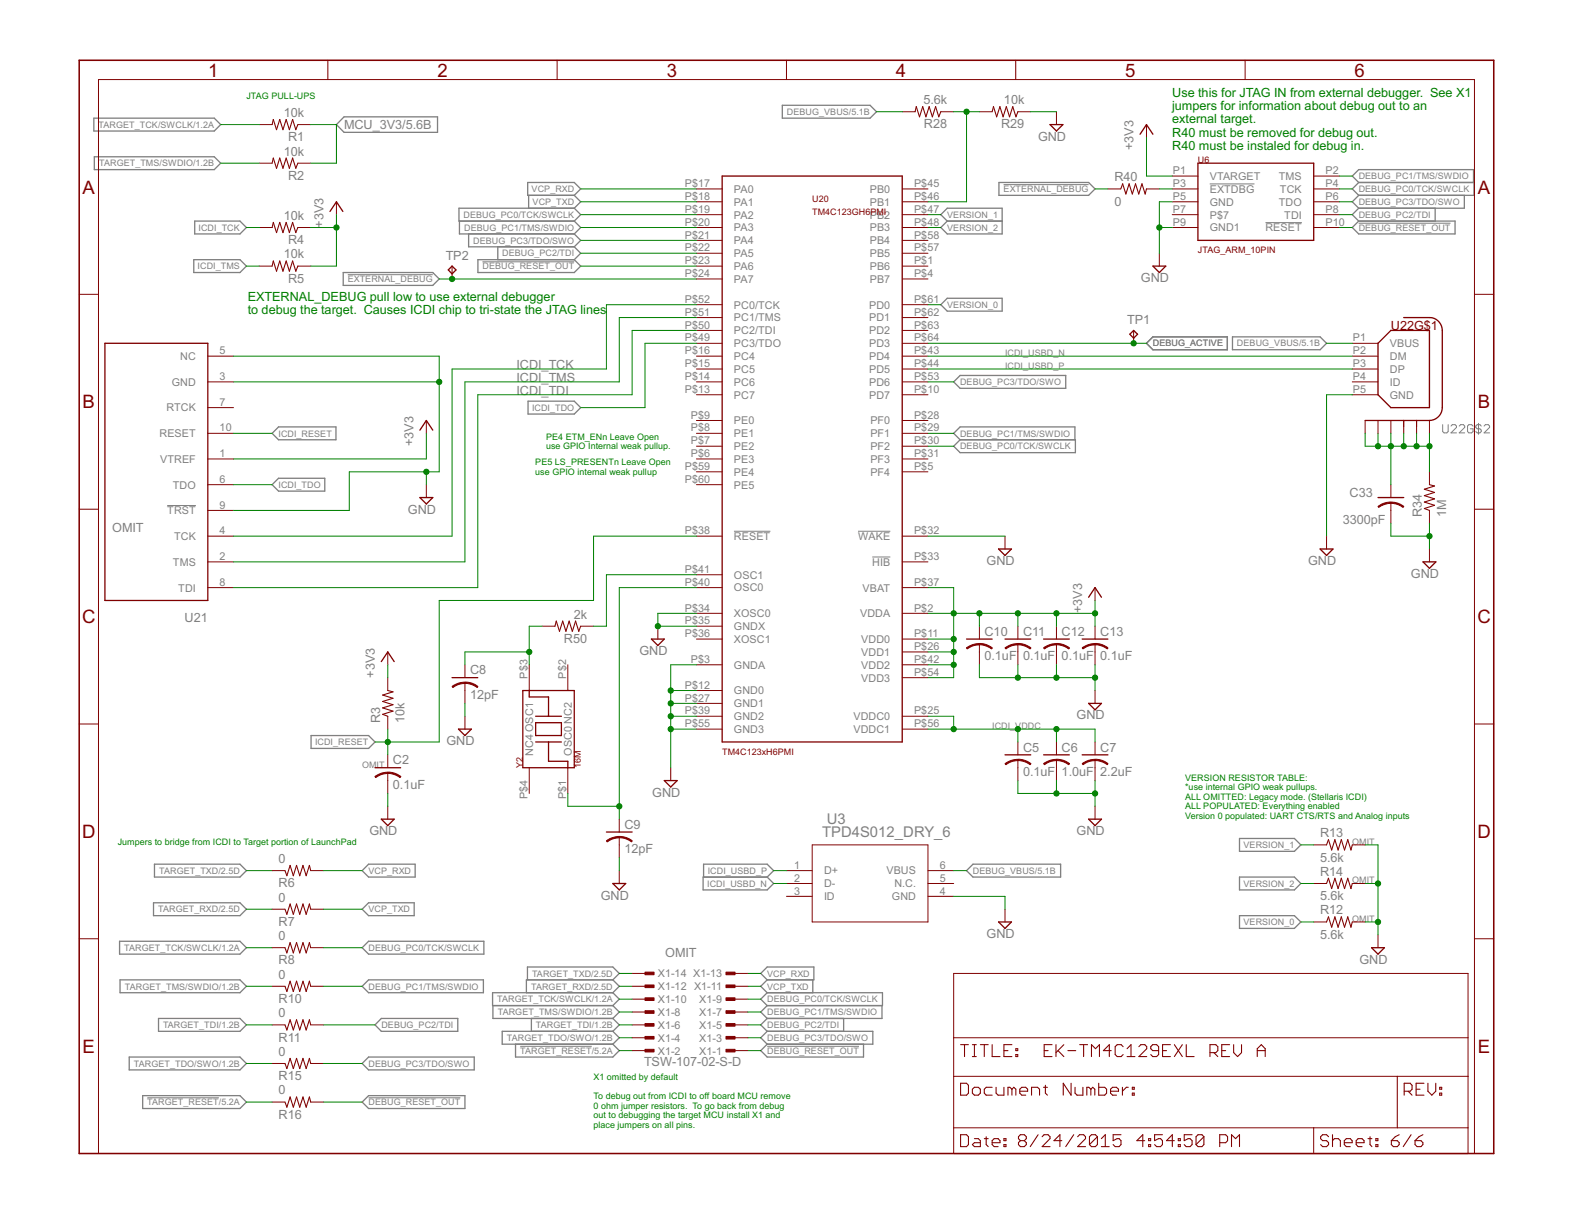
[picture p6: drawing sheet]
<svg xmlns="http://www.w3.org/2000/svg" width="279mm" height="216mm" viewBox="0 0 279 216" stroke-linecap="round" stroke-linejoin="round" font-family="sans-serif">
<g fill="none" stroke="#808080" stroke-width=".18">
<path d="M178.4 32.8h15.1M215 32.7h8M224.9 39.6h6.5M241.5 39.7h16.3M61.8 48.8h15.1M85.7 46.5h16.4M256.4 75.5v1.2l.3 .2h.5l.2-.2v-1.2M257.9 75.7l.2-.2h.5l.3 .2v.2l-1 1h1M259.4 75.7l.2-.2h.5l.2 .2v.2l-.9 1h.9M261.8 75.7l-.2-.2h-.5l-.3 .2v1l.3 .2h.5l.2-.2v-.5h-.5M262.8 75.2v2M263.3 75.7l-.3-.2h-.4l-.3 .2v.2l.3 .3h.4l.3 .2v.3l-.3 .2h-.4l-.3-.2"/>
<path d="M263.8 75.7l.2-.2h.5l.3 .2v.2l-1 1h1M29.7 89.8h5.1M130.5 94.4h6.4M152.5 94.4h5.7M155 99h3.2M26.2 195.1h12.7M65.5 195.1h16.3M92.5 185.9h12.7M136.4 185.9h16.3"/>
</g>
<g fill="none" stroke="#808080" stroke-width=".23">
<path d="M139 18.7h15.6l1.2 1.2-1.2 1.1h-15.6zM16.7 21h21.4l1.1 1.1-1.1 1.2h-21.4zM16.8 27.9h21.3l1.1 1.1-1.1 1.1h-21.3zM34.6 39.3h8.1l1.1 1.1-1.1 1.2h-8.1zM61.2 20.8h16.6v2.7h-16.6l-1.4-1.4zM81.7 39.3v2.3h20.4M93.8 32.4h8.3l1.1 1.2-1.1 1.1h-8.3zM94 34.7v2.3M102.1 37h-20.5v2.3h20.5M102.1 34.7l1.1 1.2-1.1 1.1M102.1 39.3l1.1 1.1-1.1 1.2M102.1 37l1.1 1.1-1.1 1.2"/>
<path d="M167.2 38.1l1.2-1.1h9.7v4.6h-9.7l-1.2-1.2 1.2-1.1zM168.4 39.3h9.7M177.5 32.4h16l1.1 1.2-1.1 1.1h-16zM241.5 32.4h20.5v2.3h-20.5M241.5 32.4l-1.2-1.1 1.2-1.2h20.4v2.3M241.5 34.7l-1.2 1.2 1.2 1.1M241.5 37l-1.2 1.1 1.2 1.2M241.5 32.4l-1.2 1.2 1.2 1.1M255.1 37v2.3M260.3 34.7v2.3h-18.8M34.4 46.1h8.3l1.1 1.2-1.1 1.1h-8.3zM61 48.4h15.9l1.2 1.2-1.2 1.1h-15.9z"/>
<path d="M83.3 41.6v2.3h18.8M84.9 46.1h17.2l1.1 1.2-1.1 1.1h-17.2zM88.5 43.9v2.2M102.1 41.6l1.1 1.1-1.1 1.2M102.1 43.9l1.1 1.1-1.1 1.1M167.2 54.1l1.2-1.1h9.7v2.3h-9.7zM204.9 59.9h13.2v2.2h-13.2l-1.1-1.1zM219.1 59.9h15.5l1.2 1.1-1.2 1.1h-15.5zM240.3 40.4l1.2-1.1h17.1v2.3h-17.1zM48.4 77l1.1-1.1h10.2v2.2h-10.2zM93.9 71.3h8.2l1.1 1.1-1.1 1.2h-8.2zM169.5 79.3l1.1-1.2h20.5v2.3h-20.5z"/>
<path d="M169.5 67.9l1.1-1.2h18.8v2.3h-18.8zM170.6 78.1l-1.1-1.1 1.1-1.1h20.5v2.2M48.4 86.1l1.1-1.1h8.2v2.3h-8.2zM55.3 130.7h10.2l1.2 1.1-1.2 1.2h-10.2zM27.5 153.6h15.2l1.1 1.1-1.1 1.2h-15.2zM65.5 153.6h8.3v2.3h-8.3l-1.1-1.2zM125 155.9h11.4l1.1 1.1-1.1 1.1h-11.4zM125.1 155.9v-2.3h11.3l1.1 1.1-1.1 1.2M171.8 154.7l1.1-1.1h15.6v2.3h-15.6zM220.3 155.9h9.8l1.1 1.1-1.1 1.1h-9.8zM220.3 149h9.8l1.1 1.1-1.1 1.2h-9.8zM21.3 167.3h21.4l1.1 1.1-1.1 1.1h-21.4z"/>
<path d="M21.3 174.1h21.4l1.1 1.2-1.1 1.1h-21.4zM27.3 160.4h15.4l1.1 1.2-1.1 1.1h-15.4zM65.5 174.1h20.4v2.3h-20.4l-1.1-1.1zM65.5 160.4h8.1v2.3h-8.1l-1.1-1.1zM65.5 167.3h20.5v2.2h-20.5l-1.1-1.1zM87.6 178.7v2.3h21.3M93.7 174.1v-2.3h15.2l1.2 1.2-1.2 1.1M108.9 174.1h-15.3v2.3M108.9 176.4h-21.4v2.3h21.4M108.9 174.1l1.2 1.2-1.2 1.1M108.9 176.4l1.2 1.1-1.2 1.2M108.9 178.7l1.2 1.1-1.2 1.2"/>
<path d="M135.2 173l1.2-1.2h8.3v2.3h-8.3zM136.4 174.1l-1.2 1.2 1.2 1.1M136.4 176.4h20.4v2.3h-20.4M136.4 178.7l-1.2 1.1 1.2 1.2M136.4 176.4l-1.2 1.1 1.2 1.2M144.5 174.1v2.3M156.8 178.7v2.3h-20.4M220.3 162.7h9.8l1.1 1.1-1.1 1.2h-9.8zM23 187.8h19.7l1.1 1.2-1.1 1.1h-19.7zM25.4 194.7h17.3l1.1 1.1-1.1 1.2h-17.3zM28.2 181h14.5l1.1 1.1-1.1 1.2h-14.5zM65.5 187.8h18.8v2.3h-18.8l-1.1-1.1z"/>
<path d="M65.5 194.7h17.1v2.3h-17.1l-1.1-1.2zM67.8 181h13.6v2.3h-13.6l-1.1-1.2zM91.6 185.5v2.3h17.3l1.2-1.1-1.2-1.2M94.4 181v2.3M108.9 183.3h-19.6v2.2h19.6M108.9 183.3l1.2 1.1-1.2 1.1M108.9 181l1.2 1.1-1.2 1.2M136.4 185.5l-1.2 1.2 1.2 1.1h17.1v-2.3M136.4 183.3l-1.2 1.1 1.2 1.1M136.4 183.3h18.7v2.2h-18.7M136.4 181l-1.2 1.1 1.2 1.2M149.9 181v2.3"/>
</g>
<path d="M14.1 10.7h251.4v194.3h-251.4z" fill="none" stroke="#800000" stroke-width=".28"/>
<g fill="none" stroke="#800000" stroke-width=".18">
<path d="M58.3 10.7v3.4M99 10.7v3.4M139.8 10.7v3.4M160.4 19.9h2.2M167.2 19.9h2.3M174.1 19.9h2.2M180.5 10.7v3.4M180.9 19.9h2.3M187.8 19.9v2.2M221.3 10.7v3.4M46.1 22.1h2.3M46.1 29h2.3"/>
<path d="M52.9 22.1h2.3M52.9 29h2.3M59.8 35.9v2.2M123.8 33.6h4.6M123.8 35.9h4.6M123.8 38.1h4.6M160.4 33.6h4.5M160.4 35.9h4.5M160.4 38.1h4.5M196.9 33.6h2.3M203.8 33.6h2.3M203.8 22.1v2.3"/>
<path d="M208.3 33.6h4.6M208.3 35.9h4.6M208.3 38.1h4.6M208.3 31.3h4.6M233.5 33.6h4.6M233.5 35.9h4.6M233.5 38.1h4.6M233.5 31.3h4.6M14.1 52.3h3.4M46.1 40.4h2.3M46.1 47.3h2.3M52.9 40.4h2.3"/>
<path d="M52.9 47.3h2.3M80.3 47.3v2.3M123.8 40.4h4.6M123.8 47.3h4.6M123.8 42.7h4.6M123.8 45h4.6M123.8 49.6h4.6M123.8 54.1h4.6M123.8 56.4h4.6M123.8 58.7h4.6M160.4 40.4h4.5M160.4 47.3h4.5"/>
<path d="M160.4 42.7h4.5M160.4 45h4.5M160.4 49.6h4.5M160.4 54.1h4.5M160.4 56.4h4.5M160.4 58.7h4.5M201.5 58.7v2.3M206.1 45v2.3M208.3 40.4h4.6M233.5 40.4h4.6M262.1 52.3h3.4M36.9 67.9h4.6"/>
<path d="M36.9 63.3h4.6M36.9 77h4.6M36.9 72.4h4.6M75.8 74.7v2.3M123.8 67.9h4.6M123.8 63.3h4.6M123.8 77h4.6M123.8 61h4.6M123.8 65.6h4.6M123.8 70.1h4.6M123.8 74.7h4.6M123.8 79.3h4.6"/>
<path d="M160.4 67.9h4.5M160.4 63.3h4.5M160.4 77h4.5M160.4 61h4.5M160.4 65.6h4.5M160.4 70.1h4.5M160.4 74.7h4.5M160.4 79.3h4.5M240.3 67.9h4.6M240.3 63.3h4.6M240.3 61h4.6M240.3 65.6h4.6"/>
<path d="M240.3 70.1h4.6M242.6 74.7v2.3M244.9 74.7v2.3M247.2 74.7v2.3M249.5 74.7v2.3M251.8 74.7v2.3M254.1 74.7v2.3M14.1 90.5h3.4M36.9 90.7h4.6M36.9 95.3h4.6M36.9 86.1h4.6M36.9 99.8h4.6"/>
<path d="M36.9 81.6h4.6M75.8 86.1v2.3M123.8 95.3h4.6M123.8 86.1h4.6M123.8 81.6h4.6M123.8 83.8h4.6M160.4 95.3h4.5M160.4 99.8h4.5M160.4 81.6h4.5M160.4 83.8h4.5M178.6 95.3v2.3M235.8 95.3v2.3"/>
<path d="M247.2 86.1v2.3M247.2 89.3v3.7M254.1 83.8v2.3M254.1 90.7v2.3M254.1 97.6v2.2M262.1 90.5h3.4M36.9 104.4h4.6M68.9 115.8v2.3M82.6 118.1v2.3M94.1 118.1v4.6M96.4 111.3h2.2M100.9 118.1v4.6"/>
<path d="M103.2 111.3h2.3M116.9 111.3v2.3M123.8 104.4h4.6M123.8 118.1h4.6M123.8 111.3h4.6M123.8 102.1h4.6M123.8 113.6h4.6M123.8 109h4.6M160.4 104.4h4.5M160.4 118.1h4.5M160.4 113.6h4.5M160.4 115.8h4.5"/>
<path d="M160.4 109h4.5M174.1 111.3v2.3M174.1 114.5v3.6M180.9 111.3v2.3M180.9 114.5v3.6M187.8 111.3v2.3M187.8 114.5v3.6M194.6 104.4v2.3M194.6 111.3v2.3M194.6 114.5v3.6M14.1 128.7h3.4M68.9 120.4v2.3"/>
<path d="M68.9 127.3v2.3M68.9 134.1v2.3M68.9 137.3v3.7M82.6 121.3v3.7M82.6 127.3v2.3M94.1 136.4v4.6M100.9 136.4v4.6M119.2 136.4v2.3M123.8 122.7h4.6M123.8 125h4.6M123.8 127.3h4.6M123.8 129.6h4.6"/>
<path d="M160.4 127.3h4.5M160.4 129.6h4.5M160.4 120.4h4.5M180.9 131.8v2.3M180.9 135v3.7M187.8 131.8v2.3M187.8 135v3.7M194.6 122.7v2.3M194.6 131.8v2.3M194.6 135v3.7M262.1 128.7h3.4M48.4 154.7h2.3"/>
<path d="M55.2 154.7h2.3M68.9 143.3v2.3M110.1 145.6v2.2M110.1 148.8v3.6M110.1 154.7v2.3M139.8 157h4.6M139.8 154.7h4.6M139.8 159.3h4.6M144.4 150.1h20.5v13.7h-20.5zM164.9 157h4.6M164.9 154.7h4.6M164.9 159.3h4.6"/>
<path d="M194.6 143.3v2.3M233.5 150.1h2.3M233.5 157h2.3M240.3 150.1h2.3M240.3 157h2.3M14.1 166.8h3.4M48.4 175.3h2.3M48.4 161.6h2.3M48.4 168.4h2.3M55.2 175.3h2.3M55.2 161.6h2.3M55.2 168.4h2.3"/>
<path d="M112.4 173h2.2M112.4 179.8h2.2M112.4 177.5h2.2M112.4 175.3h2.2M130.6 173h2.3M130.6 179.8h2.3M130.6 177.5h2.3M130.6 175.3h2.3M169.5 173h91.4v32h-91.4zM178.6 161.6v2.2M233.5 163.8h2.3M240.3 163.8h2.3"/>
<path d="M244.9 166.1v2.3M262.1 166.8h3.4M48.4 182.1h2.3M48.4 189h2.3M48.4 195.8h2.3M55.2 182.1h2.3M55.2 189h2.3M55.2 195.8h2.3M112.4 184.4h2.2M112.4 186.7h2.2M112.4 182.1h2.2M130.6 184.4h2.3"/>
<path d="M130.6 186.7h2.3M130.6 182.1h2.3M169.5 191.3h91.4M169.5 184.4h91.4M248.3 191.3v9.1M17.5 205v-190.9h244.6v190.9M169.5 200.4h91.4M233.5 200.4v4.6"/>
</g>
<g fill="none" stroke="#800000" stroke-width=".19">
<path d="M162.6 19.9l.3-1 .5 1.9 .6-1.9 .6 1.9 .5-1.9 .6 1.9 .6-1.9 .6 1.9 .3-.9M176.3 19.9l.3-1 .5 1.9 .6-1.9 .6 1.9 .6-1.9 .5 1.9 .6-1.9 .6 1.9 .3-.9M48.4 22.1l.2-.9 .5 1.9 .6-1.9 .6 1.9 .6-1.9 .5 1.9 .6-1.9 .6 1.9 .3-1M48.4 29l.2-.9 .5 1.8 .6-1.8 .6 1.8 .6-1.8 .5 1.8 .6-1.8 .6 1.8 .3-.9M199.2 33.6l.3-.9 .6 1.8 .6-1.8 .6 1.8 .5-1.8 .6 1.8 .6-1.8 .5 1.8 .3-.9M48.4 40.4l.2-.9 .5 1.8 .6-1.8 .6 1.8 .6-1.8 .5 1.8 .6-1.8 .6 1.8 .3-.9M48.4 47.3l.2-.9 .5 1.8 .6-1.8 .6 1.8 .6-1.8 .5 1.8 .6-1.8 .6 1.8 .3-.9M254.1 86.1l.9 .3-1.8 .5 1.8 .6-1.8 .6 1.8 .5-1.8 .6 1.8 .6-1.8 .6 .9 .3M98.6 111.3l.3-.9 .5 1.8 .6-1.8 .6 1.8 .6-1.8 .5 1.8 .6-1.8 .6 1.8 .3-.9M68.9 122.7l.9 .2-1.8 .6 1.8 .6-1.8 .6 1.8 .5-1.8 .6 1.8 .6-1.8 .5 .9 .4M50.7 154.7l.3 .9 .6-1.8 .5 1.8 .6-1.8 .6 1.8 .5-1.8 .6 1.8 .6-1.8 .2 .9M235.8 150.1l.3-.9 .6 1.8 .6-1.8 .5 1.8 .6-1.8 .6 1.8 .5-1.8 .6 1.8 .2-.9"/>
<path d="M235.8 157l.3-.9 .6 1.8 .6-1.8 .5 1.8 .6-1.8 .6 1.8 .5-1.8 .6 1.8 .2-.9M50.7 161.6l.3 .9 .6-1.9 .5 1.9 .6-1.9 .6 1.9 .5-1.9 .6 1.9 .6-1.9 .2 1M50.7 168.4l.3 .9 .6-1.8 .5 1.8 .6-1.8 .6 1.8 .5-1.8 .6 1.8 .6-1.8 .2 .9M50.7 175.3l.3 .9 .6-1.9 .5 1.9 .6-1.9 .6 1.9 .5-1.9 .6 1.9 .6-1.9 .2 1M235.8 163.8l.3-.9 .6 1.9 .6-1.9 .5 1.9 .6-1.9 .6 1.9 .5-1.9 .6 1.9 .2-1M50.7 182.1l.3 .9 .6-1.8 .5 1.8 .6-1.8 .6 1.8 .5-1.8 .6 1.8 .6-1.8 .2 .9M50.7 189l.3 .9 .6-1.8 .5 1.8 .6-1.8 .6 1.8 .5-1.8 .6 1.8 .6-1.8 .2 .9M50.7 195.8l.3 .9 .6-1.8 .5 1.8 .6-1.8 .6 1.8 .5-1.8 .6 1.8 .6-1.8 .2 .9M170.7 192.5h1.1l.3 .3v1.4l-.3 .4h-1.1zM170.7 185.6h1.4M171.4 185.6v2.1M172.8 193.5l.4-.3h.7l.3 .3v.7l-.3 .4h-.7l-.4-.4z"/>
<path d="M172.8 185.6h.7M172.8 187.7h.7M173.2 185.6v2.1M174.2 185.6h1.4M174.9 185.6v2.1M176.3 185.6v2.1h1.4M176.3 193.2h-1l-.4 .3v.7l.4 .4h1M177 193.2v1l.4 .4h1v-1.4M178.4 186.7h.8M179.9 185.6h-1.5v2.1h1.5M179.9 193.5l-.4-.3h-.3v1.4M179.9 193.5l.3-.3 .4 .3v1.1"/>
<path d="M179.9 193.5v1.1M180.6 187.4h.3v.3h-.3zM180.6 186.4h.3v.3h-.3zM181.3 193.9h1.3v-.4l-.3-.3h-.7l-.3 .3v.7l.3 .4h.7M183.3 194.6v-1.4h1.1l.4 .3v1.1M185.5 193.2h.7M185.6 186.7h.7M185.8 192.8v1.4l.4 .4M187 185.6h-1.4v2.1h1.4M187.7 185.6v2.1M188 186.7l1.1 1M189.1 185.6l-1.4 1.4"/>
<path d="M189.8 186.7h1.4M190.4 192.5v2.1l-1.4-2.1v2.1M191.1 193.2v1l.3 .4h1.1v-1.4M191.9 185.6h1.4M192.6 185.6v2.1M193.9 193.5l-.4-.3h-.3v1.4M193.9 193.5v1.1M193.9 193.5l.3-.3 .4 .3v1.1M194 187.7v-2.1l.7 .8 .7-.8v2.1M195.3 192.5v2.1h1l.4-.4v-.7l-.4-.3h-1M197.4 193.9h1.4v-.4l-.4-.3h-.7l-.3 .3v.7l.3 .4h.7M197.5 186.7h-1.4l1.1-1.1v2.1"/>
<path d="M199.5 193.2v1.4M199.6 186l-.3-.4h-.7l-.4 .4v1.4l.4 .3h.7l.3-.3M200.3 187.7h1.4M200.3 186.4l.7-.8v2.1M200.5 193.2h-.3l-.7 .7M201.3 194.2h.3v.4h-.3zM201.3 193.2h.3v.3h-.3zM202.4 186l.4-.4h.7l.3 .4v.4l-1.4 1.3h1.4M205.9 186.7h-1l-.4-.3v-.4l.4-.4h.7l.3 .4v1.4l-.3 .3h-.7l-.4-.3M206.6 186.7h.7M208 185.6h-1.4v2.1h1.4M208.7 185.6l1.4 2.1"/>
<path d="M210.1 185.6l-1.4 2.1M210.8 185.6v2.1h1.4M215.1 187h1l.4-.3v-.7l-.4-.4h-1v2.1M215.8 187l.7 .7M217.1 186.7h.7M218.5 185.6h-1.4v2.1h1.4M219.3 185.6v1.4l.7 .7 .7-.7v-1.4M223.5 186.7h1.4M223.5 187.7v-1.3l.7-.8 .7 .8v1.3M249.6 193.9h1l.4-.4v-.7l-.4-.3h-1v2.1M250.3 193.9l.7 .7M251.7 193.5h.7"/>
<path d="M253.1 192.5h-1.4v2.1h1.4M253.8 192.5v1.4l.7 .7 .7-.7v-1.4M255.9 194.2h.3v.4h-.3zM255.9 193.2h.3v.3h-.3zM170.7 201.6h1.1l.3 .4v1.4l-.3 .4h-1.1zM173.2 202.3h.7l.3 .4v1.1h-1l-.4-.4 .4-.3h1M174.9 202.3h.7M175.3 202v1.4l.3 .4M176.3 203.1h1.4v-.4l-.3-.4h-.7l-.4 .4v.7l.4 .4h.7M178.4 203.4h.4v.4h-.4zM178.4 202.3h.4v.4h-.4zM181.4 202.7l-.4 .4v.3l.4 .4h.7l.3-.4v-.3l-.3-.4"/>
<path d="M181.4 202.7l-.4-.4v-.3l.4-.4h.7l.3 .4v.3l-.3 .4M181.4 202.7h.7M184.5 201.6l-1.4 2.2M185.2 202l.4-.4h.7l.3 .4v.3l-1.4 1.5h1.4M188.7 202.7h-1.4l1.1-1.1v2.2M190.8 201.6l-1.4 2.2M191.5 202l.4-.4h.7l.3 .4v.3l-1.4 1.5h1.4M195.1 202v1.4l-.4 .4h-.7l-.4-.4M195.1 202l-.4-.4h-.7l-.4 .4v1.4M195.1 202l-1.5 1.4M195.7 203.8h1.4M195.7 202.3l.7-.7v2.2"/>
<path d="M199.2 201.6h-1.4v1.1l.7-.4h.4l.3 .4v.7l-.3 .4h-.7l-.4-.4M203.5 202.7h-1.4l1-1.1v2.2M204.2 203.4h.3v.4h-.3zM204.2 202.3h.3v.4h-.3zM206.6 201.6h-1.4v1.1l.7-.4h.4l.3 .4v.7l-.3 .4h-.7l-.4-.4M208.7 202.7h-1.4l1.1-1.1v2.2M209.4 203.4h.4v.4h-.4zM209.4 202.3h.4v.4h-.4zM211.9 201.6h-1.4v1.1l.7-.4h.3l.4 .4v.7l-.4 .4h-.7l-.3-.4M214 202v1.4l-.4 .4h-.7l-.3-.4M214 202l-.4-.4h-.7l-.3 .4v1.4M214 202l-1.4 1.4"/>
<path d="M216.8 203.1h1l.4-.4v-.7l-.4-.4h-1v2.2M218.9 203.8v-2.2l.7 .7 .7-.7v2.2M236.1 202l-.3-.4h-.7l-.4 .4v.3l.4 .4h.7l.3 .4v.3l-.3 .4h-.7l-.4-.4M236.8 202.7l.4-.4h.7l.3 .4v1.1M236.8 201.6v2.2M238.9 203.1h1.4v-.4l-.3-.4h-.7l-.4 .4v.7l.4 .4h.7M241 203.1h1.4v-.4l-.3-.4h-.7l-.4 .4v.7l.4 .4h.7M243.1 202.3h.7M243.5 202v1.4l.3 .4M244.5 203.4h.4v.4h-.4zM244.5 202.3h.4v.4h-.4zM247.3 202.7h1l.4 .4v.3l-.4 .4h-.7l-.3-.4z"/>
<path d="M248.7 201.6l-.7 .4-.7 .7M250.8 201.6l-1.4 2.2M251.5 202.7h1.1l.3 .4v.3l-.3 .4h-.7l-.4-.4zM252.9 201.6l-.7 .4-.7 .7"/>
</g>
<g fill="none" stroke="#800000" stroke-width=".23">
<path d="M58.7 37.6l1.1-1.7 1.1 1.7M128.4 31.3h32v100.5h-32zM186.6 22.1h2.3l-1.1 1.2zM202.6 23.9l1.2-1.8 1.1 1.8M212.9 29h20.6v13.7h-20.6zM79.7 48l.6-.7 .7 .7-.7 .7zM200.8 59.4l.7-.7 .7 .7-.7 .7zM204.9 47.3h2.3l-1.1 1.1zM249.5 56.4h4.6a2.29 2.29 0 0 1 2.2 2.3v13.7a2.33 2.33 0 0 1-2.2 2.3h-11.5M18.6 61h18.3v45.7h-18.3zM74.6 76.4l1.2-1.7 1.1 1.7M244.9 61l2.3-2.3h6.9v13.7h-6.9l-2.3-2.3z"/>
<path d="M74.6 88.4h2.3l-1.1 1.2zM177.5 97.6h2.3l-1.2 1.1zM234.6 97.6h2.3l-1.1 1.1zM244.9 88.4h4.6M252.9 99.8h2.3l-1.1 1.2zM67.8 117.6l1.1-1.8 1.2 1.8M115.8 113.6h2.3l-1.2 1.1zM171.8 113.6h4.5M178.6 113.6h4.6M185.5 113.6h4.6M192.3 113.6h4.6M193.5 106.1l1.1-1.7 1.2 1.7"/>
<path d="M66.7 136.4h4.5M80.3 120.4h4.6M81.5 129.6h2.3l-1.2 1.1zM92.9 122.7h9.2v13.7h-9.2zM94.1 122.7v1.1h3.4v3.5M95.2 128.4h4.6v2.3h-4.6zM95.2 127.3h4.6M95.2 131.8h4.6M97.5 131.8v3.5h3.4v1.1M118.1 138.7h2.3l-1.2 1.1zM178.6 134.1h4.6M185.5 134.1h4.6"/>
<path d="M192.3 134.1h4.6M193.5 125h2.3l-1.2 1.1zM67.8 145.6h2.3l-1.2 1.1zM107.8 147.8h4.6M108.9 157h2.3l-1.1 1.1zM193.5 145.6h2.3l-1.2 1.1zM177.5 163.8h2.3l-1.2 1.2zM243.8 168.4h2.3l-1.2 1.1z"/>
</g>
<g fill="#800000" stroke="#800000" stroke-width=".18">
<path d="M129 186.5h1.6v.4h-1.6z"/>
<path d="M114.6 186.5h1.6v.4h-1.6z"/>
<path d="M129 184.2h1.6v.4h-1.6z"/>
<path d="M114.6 184.2h1.6v.4h-1.6z"/>
<path d="M129 181.9h1.6v.5h-1.6z"/>
<path d="M114.6 181.9h1.6v.5h-1.6z"/>
<path d="M129 179.6h1.6v.5h-1.6z"/>
<path d="M114.6 179.6h1.6v.5h-1.6z"/>
<path d="M129 177.3h1.6v.5h-1.6z"/>
<path d="M114.6 177.3h1.6v.5h-1.6z"/>
<path d="M129 175h1.6v.5h-1.6z"/>
<path d="M114.6 175h1.6v.5h-1.6z"/>
<path d="M129 172.7h1.6v.5h-1.6z"/>
<path d="M114.6 172.7h1.6v.5h-1.6z"/>
</g>
<g fill="#800000" stroke="#800000" stroke-width=".18">
<path d="M68.9 137.2h.3a3.7 3.7 0 0 1 2 .8l-.1 .2-.8-.5-1.4-.3z" fill-rule="evenodd"/>
<path d="M66.6 138l1.1-.6 1.2-.2v.2l-.9 .2-1.2 .6z" fill-rule="evenodd"/>
<path d="M180.9 134.9h.3a3.7 3.7 0 0 1 2 .8l-.1 .2-.8-.5-1.4-.3z" fill-rule="evenodd"/>
<path d="M178.6 135.7l1.1-.6 1.2-.2v.2l-.9 .2-1.2 .6z" fill-rule="evenodd"/>
<path d="M187.8 134.9h.2a3.7 3.7 0 0 1 2.1 .8l-.2 .2-.8-.5-1.3-.3z" fill-rule="evenodd"/>
<path d="M185.5 135.7l1.1-.6 1.2-.2v.2l-.9 .2-1.3 .6z" fill-rule="evenodd"/>
<path d="M82.6 121.2h.3a3.5 3.5 0 0 1 2 .8l-.1 .2-.8-.5-1.4-.3z" fill-rule="evenodd"/>
<path d="M80.3 122l1.1-.6 1.2-.2v.3l-.9 .1-1.2 .6z" fill-rule="evenodd"/>
<path d="M110.1 148.6h.2a3.6 3.6 0 0 1 2.1 .8l-.2 .2-.4-.3a3.2 3.2 0 0 0-1.7-.4z" fill-rule="evenodd"/>
<path d="M107.8 149.4l1.1-.6 1.2-.2v.3l-1.4 .2-.8 .5z" fill-rule="evenodd"/>
<path d="M174.1 114.3h.2a3.6 3.6 0 0 1 2.1 .8l-.2 .2-.8-.4-1.3-.3z" fill-rule="evenodd"/>
<path d="M171.8 115.1l.6-.4 .9-.3h.8v.2a3.3 3.3 0 0 0-2.2 .7z" fill-rule="evenodd"/>
<path d="M180.9 114.3h.3a3.6 3.6 0 0 1 2 .8l-.1 .2-.8-.4-1.4-.3z" fill-rule="evenodd"/>
<path d="M178.6 115.1l1.1-.5 1.2-.2v.2l-.9 .1-1.2 .6z" fill-rule="evenodd"/>
<path d="M187.8 114.3h.2a3.6 3.6 0 0 1 2.1 .8l-.2 .2-.8-.4-1.3-.3z" fill-rule="evenodd"/>
<path d="M185.5 115.1l1.1-.5 1.2-.2v.2l-.9 .1-1.3 .6z" fill-rule="evenodd"/>
<path d="M194.6 114.3h.3a3.5 3.5 0 0 1 2 .8l-.1 .2-.8-.4-1.4-.3z" fill-rule="evenodd"/>
<path d="M192.3 115.1l1.1-.5 1.2-.2v.2l-1.3 .3-.8 .4z" fill-rule="evenodd"/>
<path d="M194.6 134.9h.3a3.6 3.6 0 0 1 2 .8l-.1 .2-.8-.5-1.4-.3z" fill-rule="evenodd"/>
<path d="M192.3 135.7l1.1-.6 1.2-.2v.2l-1.3 .3-.8 .5z" fill-rule="evenodd"/>
<path d="M247.2 89.2h.3a3.6 3.6 0 0 1 2 .8l-.1 .2-.8-.5-1.4-.3z" fill-rule="evenodd"/>
<path d="M244.9 90l1.1-.6 1.2-.2v.3l-.9 .1-1.3 .6z" fill-rule="evenodd"/>
</g>
<g fill="none" stroke="#008000" stroke-width=".18">
<path d="M155.8 19.9h4.6M169.5 19.9h4.6M171.8 19.9v16h-6.9M183.2 19.9h4.6M39.2 22.1h6.9M39.2 29h6.9M55.2 22.1h4.6v6.9h-4.6M59.8 38.1v9.2h-4.6M103.2 33.6h20.6M103.2 35.9h20.6M103.2 38.1h20.6M164.9 38.1h2.3"/>
<path d="M194.6 33.6h2.3M203.8 24.4v6.9h4.5M206.1 33.6h2.2M208.3 35.9h-2.2v9.1M238.1 31.3h2.2M238.1 33.6h2.2M238.1 35.9h2.2M238.1 38.1h2.2M43.8 47.3h2.3M43.8 40.4h2.3M55.2 40.4h4.6M78.1 49.6h45.7"/>
<path d="M103.2 47.3h20.6M103.2 40.4h20.6M103.2 42.7h20.6M103.2 45h20.6M123.8 58.7h-11.4v11.4h-27.5v34.3h-43.4M123.8 56.4h-13.7v11.5h-27.5v31.9h-41.1M123.8 54.1h-16v11.5h-27.5v29.7h-38.8M164.9 54.1h2.3M164.9 40.4h2.3M206.1 40.4h2.2M238.1 40.4h2.2M41.5 67.9h36.6"/>
<path d="M41.5 63.3h36.6v20.5h-16v6.9h-20.6M41.5 77h6.9M75.8 77v4.6h-34.3M123.8 61h-9.2v11.4h-11.4M164.9 67.9h4.6M164.9 65.6h75.4M164.9 61h38.9M164.9 77h4.6M164.9 63.3h75.4M164.9 79.3h4.6M235.8 61h4.5M240.3 70.1h-4.5v25.2"/>
<path d="M242.6 77v2.3h11.5M244.9 77v2.3M247.2 77v9.1M249.5 77v2.3M251.8 77v2.3M254.1 77v6.8M41.5 86.1h6.9M75.8 83.8v2.3M123.8 95.3h-18.3v11.4h-27.4v25.1h-11.4M164.9 95.3h13.7M247.2 93v2.3h6.9M254.1 93v4.6"/>
<path d="M68.9 118.1v2.3M94.1 115.8h-11.5v2.3M96.4 111.3h-2.3v6.8M123.8 104.4h-13.7v41.2M123.8 102.1h-16v9.2h-2.3M123.8 118.1h-4.6v18.3M123.8 109h-6.9v2.3h6.9M164.9 104.4h4.6v16h-4.6M164.9 113.6h4.6M164.9 118.1h4.6M164.9 115.8h4.6M164.9 109h29.7"/>
<path d="M174.1 118.1v2.3h20.5M174.1 109v2.3M180.9 109v2.3M180.9 118.1v2.3M187.8 109v2.3M187.8 118.1v2.3M194.6 106.7v4.6M194.6 118.1v4.6M68.9 129.6v4.5M82.6 125v2.3M119.2 129.6h4.6M119.2 127.3h4.6"/>
<path d="M119.2 122.7h4.6M119.2 125h4.6M164.9 127.3h4.6v2.3M164.9 129.6h29.7v2.2M180.9 129.6v2.2M180.9 138.7v2.3h13.7M187.8 129.6v2.2M187.8 138.7v2.3M194.6 138.7v4.6M43.8 154.7h4.6M57.5 154.7h6.9M68.9 141v2.3"/>
<path d="M100.9 141v2.3h9.2M110.1 152.4v2.3M137.5 154.7h2.3M137.5 157h2.3M169.5 154.7h2.3M169.5 159.3h9.1v2.3M231.2 150.1h2.3M231.2 157h2.3M242.6 150.1h2.3v16M242.6 157h2.3M43.8 161.6h4.6M43.8 175.3h4.6"/>
<path d="M43.8 168.4h4.6M57.5 161.6h6.9M57.5 175.3h6.9M57.5 168.4h6.9M110.1 173h2.3M110.1 175.3h2.3M110.1 179.8h2.3M110.1 177.5h2.3M132.9 173h2.3M132.9 175.3h2.3M132.9 179.8h2.3M132.9 177.5h2.3"/>
<path d="M231.2 163.8h2.3M242.6 163.8h2.3M43.8 189h4.6M43.8 182.1h4.6M43.8 195.8h4.6M57.5 189h6.9M57.5 182.1h9.2M57.5 195.8h6.9M110.1 184.4h2.3M110.1 182.1h2.3M110.1 186.7h2.3M132.9 184.4h2.3"/>
<path d="M132.9 182.1h2.3M132.9 186.7h2.3"/>
</g>
<g fill="#008000" stroke="#008000" stroke-width=".18">
<circle cx="169.5" cy="109" r=".47"/>
<circle cx="174.1" cy="109" r=".47"/>
<circle cx="180.9" cy="109" r=".47"/>
<circle cx="187.8" cy="109" r=".47"/>
<circle cx="194.6" cy="109" r=".47"/>
<circle cx="169.5" cy="113.6" r=".47"/>
<circle cx="169.5" cy="115.8" r=".47"/>
<circle cx="169.5" cy="118.1" r=".47"/>
<circle cx="59.8" cy="40.4" r=".47"/>
<circle cx="68.9" cy="131.8" r=".47"/>
<circle cx="80.3" cy="49.6" r=".47"/>
<circle cx="110.1" cy="143.3" r=".47"/>
<circle cx="94.1" cy="115.8" r=".47"/>
<circle cx="169.5" cy="129.6" r=".47"/>
<circle cx="180.9" cy="129.6" r=".47"/>
<circle cx="187.8" cy="129.6" r=".47"/>
<circle cx="201.5" cy="61" r=".47"/>
<circle cx="75.8" cy="83.8" r=".47"/>
<circle cx="78.1" cy="67.9" r=".47"/>
<circle cx="116.9" cy="111.3" r=".47"/>
<circle cx="119.2" cy="122.7" r=".47"/>
<circle cx="119.2" cy="125" r=".47"/>
<circle cx="119.2" cy="127.3" r=".47"/>
<circle cx="119.2" cy="129.6" r=".47"/>
<circle cx="187.8" cy="141" r=".47"/>
<circle cx="194.6" cy="141" r=".47"/>
<circle cx="187.8" cy="120.4" r=".47"/>
<circle cx="180.9" cy="120.4" r=".47"/>
<circle cx="194.6" cy="120.4" r=".47"/>
<circle cx="244.9" cy="163.8" r=".47"/>
<circle cx="244.9" cy="157" r=".47"/>
<circle cx="206.1" cy="40.4" r=".47"/>
<circle cx="254.1" cy="95.3" r=".47"/>
<circle cx="171.8" cy="19.9" r=".47"/>
<circle cx="244.9" cy="79.3" r=".47"/>
<circle cx="247.2" cy="79.3" r=".47"/>
<circle cx="249.5" cy="79.3" r=".47"/>
<circle cx="251.8" cy="79.3" r=".47"/>
<circle cx="254.1" cy="79.3" r=".47"/>
</g>
<g font-size="3.7" fill="#800000">
<text x="37" y="13.6">1</text>
<text x="77.7" y="13.6">2</text>
<text x="118.5" y="13.6">3</text>
<text x="159.3" y="13.6">4</text>
<text x="200" y="13.6">5</text>
<text x="240.8" y="13.6">6</text>
<text x="14.7" y="34.4">A</text>
<text x="262.7" y="34.4">A</text>
<text x="14.7" y="72.6">B</text>
<text x="262.7" y="72.6">B</text>
<text x="14.6" y="110.7">C</text>
<text x="262.6" y="110.7">C</text>
<text x="14.6" y="148.9">D</text>
<text x="262.6" y="148.9">D</text>
<text x="14.7" y="187.1">E</text>
<text x="262.7" y="187.1">E</text>
</g>
<g font-size="2.9" fill="#808080">
<text x="146.1" y="148.8">TPD4S012_DRY_6</text>
<text x="147" y="146.5">U3</text>
</g>
<g font-size="2.5" fill="#008000">
<text x="208.3" y="17.1">Use this for JTAG IN from external debugger. See X1</text>
<text x="208.3" y="19.5">jumpers for information about debug out to an</text>
<text x="208.3" y="21.9">external target.</text>
<text x="208.3" y="24.3">R40 must be removed for debug out.</text>
<text x="208.3" y="26.7">R40 must be instaled for debug in.</text>
<text x="44" y="53.5">EXTERNAL_DEBUG pull low to use external debugger</text>
<text x="44" y="55.9">to debug the target. Causes ICDI chip to tri-state the JTAG lines</text>
</g>
<g font-size="2.5" fill="#808080">
<text x="50.5" y="20.8">10k</text>
<text x="61.2" y="22.9">MCU_3V3/5.6B</text>
<text x="164.1" y="18.5">5.6k</text>
<text x="164.2" y="22.8">R28</text>
<text x="177.9" y="22.8">R29</text>
<text x="178.4" y="18.5">10k</text>
<text x="50.5" y="27.6">10k</text>
<text x="51.2" y="25.1">R1</text>
<text x="184.5" y="25">GND</text>
<text x="201.5" y="26.7" transform="rotate(-90 201.5 26.7)">+3V3</text>
<text x="51.2" y="32">R2</text>
<text x="198.1" y="32.2">R40</text>
<text x="50.5" y="39.1">10k</text>
<text x="57.5" y="40.4" transform="rotate(-90 57.5 40.4)">+3V3</text>
<text x="198.1" y="36.5">0</text>
<text x="50.5" y="45.9">10k</text>
<text x="51.2" y="43.4">R4</text>
<text x="79.2" y="46.1">TP2</text>
<text x="51.2" y="50.2">R5</text>
<text x="202.8" y="50.1">GND</text>
<text x="200.3" y="57.6">TP1</text>
<text x="91.8" y="65.6">ICDI_TCK</text>
<text x="91.8" y="70.1">ICDI_TDI</text>
<text x="91.8" y="67.9">ICDI_TMS</text>
<text x="73.5" y="79.3" transform="rotate(-90 73.5 79.3)">+3V3</text>
<text x="239.9" y="88.3">C33</text>
<text x="20" y="94.6">OMIT</text>
<text x="72.5" y="91.3">GND</text>
<text x="238.7" y="93.1">3300pF</text>
<text x="252.7" y="91.8" transform="rotate(-90 252.7 91.8)">R34</text>
<text x="257" y="91.8" transform="rotate(-90 257 91.8)">1M</text>
<text x="175.4" y="100.4">GND</text>
<text x="232.5" y="100.4">GND</text>
<text x="250.8" y="102.7">GND</text>
<text x="32.8" y="110.6">U21</text>
<text x="102" y="109.9">2k</text>
<text x="175" y="113">C10</text>
<text x="181.8" y="113">C11</text>
<text x="188.7" y="113">C12</text>
<text x="192.3" y="109" transform="rotate(-90 192.3 109)">+3V3</text>
<text x="195.5" y="113">C13</text>
<text x="83.6" y="119.8">C8</text>
<text x="100.2" y="114.2">R50</text>
<text x="113.6" y="116.4">GND</text>
<text x="175" y="117.3">0.1uF</text>
<text x="181.8" y="117.3">0.1uF</text>
<text x="188.7" y="117.3">0.1uF</text>
<text x="195.5" y="117.3">0.1uF</text>
<text x="66.6" y="120.4" transform="rotate(-90 66.6 120.4)">+3V3</text>
<text x="83.6" y="124.2">12pF</text>
<text x="67.6" y="128.4" transform="rotate(-90 67.6 128.4)">R3</text>
<text x="71.9" y="128.4" transform="rotate(-90 71.9 128.4)">10k</text>
<text x="191.4" y="127.8">GND</text>
<text x="69.8" y="135.8">C2</text>
<text x="79.4" y="132.4">GND</text>
<text x="181.8" y="137.9">0.1uF</text>
<text x="181.8" y="133.6">C5</text>
<text x="188.7" y="137.9">1.0uF</text>
<text x="188.7" y="133.6">C6</text>
<text x="195.5" y="137.9">2.2uF</text>
<text x="195.5" y="133.6">C7</text>
<text x="69.8" y="140.2">0.1uF</text>
<text x="115.9" y="141.6">GND</text>
<text x="65.6" y="148.4">GND</text>
<text x="111" y="147.3">C9</text>
<text x="191.4" y="148.4">GND</text>
<text x="234.6" y="148.8">R13</text>
<text x="49.5" y="153.3">0</text>
<text x="111" y="151.6">12pF</text>
<text x="234.6" y="153.1">5.6k</text>
<text x="234.6" y="155.6">R14</text>
<text x="49.5" y="160.2">0</text>
<text x="49.5" y="157.7">R6</text>
<text x="106.8" y="159.8">GND</text>
<text x="234.6" y="160">5.6k</text>
<text x="49.5" y="167">0</text>
<text x="49.5" y="164.5">R7</text>
<text x="175.4" y="166.7">GND</text>
<text x="234.6" y="166.8">5.6k</text>
<text x="234.6" y="162.5">R12</text>
<text x="49.5" y="173.9">0</text>
<text x="49.5" y="171.4">R8</text>
<text x="118.2" y="170">OMIT</text>
<text x="241.6" y="171.3">GND</text>
<text x="49.5" y="178.2">R10</text>
<text x="49.5" y="180.8">0</text>
<text x="49.5" y="185.1">R11</text>
<text x="49.5" y="187.6">0</text>
<text x="49.5" y="191.9">R15</text>
<text x="114.5" y="189.4">TSW-107-02-S-D</text>
<text x="49.5" y="194.5">0</text>
<text x="49.5" y="198.8">R16</text>
</g>
<text font-size="2.5" fill="#800000" x="247.2" y="58.7">U22G$1</text>
<g font-size="2.1" fill="#808080">
<text x="121.7" y="33.3">P$17</text>
<text x="121.7" y="35.5">P$18</text>
<text x="130.5" y="34.3">PA0</text>
<text x="154.6" y="34.3">PB0</text>
<text x="162.5" y="33.3">P$45</text>
<text x="162.5" y="35.5">P$46</text>
<text x="208.4" y="33.3">P3</text>
<text x="208.4" y="35.5">P5</text>
<text x="208.4" y="31">P1</text>
<text x="215" y="34.3">EXTDBG</text>
<text x="215" y="32">VTARGET</text>
<text x="227.3" y="32">TMS</text>
<text x="227.5" y="34.3">TCK</text>
<text x="235.6" y="33.3">P4</text>
<text x="235.6" y="35.5">P6</text>
<text x="235.6" y="31">P2</text>
<text x="121.7" y="37.8">P$19</text>
<text x="121.7" y="40.1">P$20</text>
<text x="130.5" y="36.5">PA1</text>
<text x="130.5" y="38.8">PA2</text>
<text x="130.5" y="41.1">PA3</text>
<text x="154.6" y="36.5">PB1</text>
<text x="154.6" y="38.8">PB2</text>
<text x="154.6" y="41.1">PB3</text>
<text x="162.5" y="37.8">P$47</text>
<text x="162.5" y="40.1">P$48</text>
<text x="208.4" y="40.1">P9</text>
<text x="208.4" y="37.8">P7</text>
<text x="215" y="36.5">GND</text>
<text x="215" y="41.1">GND1</text>
<text x="215" y="38.8">P$7</text>
<text x="224.9" y="41.1">RESET</text>
<text x="227.3" y="36.5">TDO</text>
<text x="228.3" y="38.8">TDI</text>
<text x="235.6" y="40.1">P10</text>
<text x="235.6" y="37.8">P8</text>
<text x="121.7" y="42.4">P$21</text>
<text x="121.7" y="44.7">P$22</text>
<text x="121.7" y="47">P$23</text>
<text x="130.5" y="43.4">PA4</text>
<text x="130.5" y="45.7">PA5</text>
<text x="130.5" y="48">PA6</text>
<text x="154.6" y="43.4">PB4</text>
<text x="154.6" y="45.7">PB5</text>
<text x="154.6" y="48">PB6</text>
<text x="162.5" y="42.4">P$58</text>
<text x="162.5" y="44.7">P$57</text>
<text x="162.5" y="47">P$1</text>
<text x="121.7" y="49.2">P$24</text>
<text x="121.7" y="53.8">P$52</text>
<text x="130.5" y="50.3">PA7</text>
<text x="154.6" y="50.3">PB7</text>
<text x="162.5" y="49.2">P$4</text>
<text x="162.5" y="53.8">P$61</text>
<text x="121.7" y="56.1">P$51</text>
<text x="121.7" y="58.4">P$50</text>
<text x="130.5" y="54.8">PC0/TCK</text>
<text x="130.5" y="57.1">PC1/TMS</text>
<text x="130.5" y="59.4">PC2/TDI</text>
<text x="154.5" y="54.8">PD0</text>
<text x="154.5" y="57.1">PD1</text>
<text x="154.5" y="59.4">PD2</text>
<text x="162.5" y="56.1">P$62</text>
<text x="162.5" y="58.4">P$63</text>
<text x="32" y="64">NC</text>
<text x="39" y="63">5</text>
<text x="121.7" y="60.7">P$49</text>
<text x="121.7" y="63">P$16</text>
<text x="121.7" y="65.2">P$15</text>
<text x="130.5" y="61.7">PC3/TDO</text>
<text x="130.5" y="64">PC4</text>
<text x="154.5" y="61.7">PD3</text>
<text x="154.5" y="64">PD4</text>
<text x="162.5" y="60.7">P$64</text>
<text x="162.5" y="63">P$43</text>
<text x="162.5" y="65.2">P$44</text>
<text x="240.4" y="63">P2</text>
<text x="240.4" y="65.2">P3</text>
<text x="240.4" y="60.7">P1</text>
<text x="247" y="64">DM</text>
<text x="247" y="61.7">VBUS</text>
<text x="30.5" y="68.5">GND</text>
<text x="39" y="67.5">3</text>
<text x="121.7" y="67.5">P$14</text>
<text x="121.7" y="69.8">P$13</text>
<text x="130.5" y="66.3">PC5</text>
<text x="130.5" y="68.5">PC6</text>
<text x="130.5" y="70.8">PC7</text>
<text x="154.5" y="66.3">PD5</text>
<text x="154.5" y="68.5">PD6</text>
<text x="154.5" y="70.8">PD7</text>
<text x="162.5" y="67.5">P$53</text>
<text x="162.5" y="69.8">P$10</text>
<text x="240.4" y="69.8">P5</text>
<text x="240.4" y="67.5">P4</text>
<text x="247" y="66.3">DP</text>
<text x="247" y="70.8">GND</text>
<text x="247" y="68.5">ID</text>
<text x="28.4" y="77.7">RESET</text>
<text x="29.6" y="73.1">RTCK</text>
<text x="39" y="76.7">10</text>
<text x="39" y="72.1">7</text>
<text x="122.8" y="74.4">P$9</text>
<text x="122.8" y="76.7">P$8</text>
<text x="130.5" y="75.4">PE0</text>
<text x="130.5" y="77.7">PE1</text>
<text x="154.7" y="75.4">PF0</text>
<text x="154.7" y="77.7">PF1</text>
<text x="162.5" y="74.4">P$28</text>
<text x="162.5" y="76.7">P$29</text>
<text x="28.5" y="82.3">VTREF</text>
<text x="39" y="81.2">1</text>
<text x="121.7" y="83.5">P$59</text>
<text x="122.8" y="79">P$7</text>
<text x="122.8" y="81.2">P$6</text>
<text x="130.5" y="80">PE2</text>
<text x="130.5" y="82.3">PE3</text>
<text x="154.7" y="80">PF2</text>
<text x="154.7" y="82.3">PF3</text>
<text x="162.5" y="79">P$30</text>
<text x="162.5" y="81.2">P$31</text>
<text x="162.5" y="83.5">P$5</text>
<text x="30.7" y="86.8">TDO</text>
<text x="39" y="85.8">6</text>
<text x="121.7" y="85.8">P$60</text>
<text x="130.5" y="84.5">PE4</text>
<text x="130.5" y="86.8">PE5</text>
<text x="154.7" y="84.5">PF4</text>
<text x="29.7" y="91.4">TRST</text>
<text x="30.9" y="96">TCK</text>
<text x="39" y="90.4">9</text>
<text x="39" y="95">4</text>
<text x="121.7" y="95">P$38</text>
<text x="130.5" y="96">RESET</text>
<text x="152.5" y="96">WAKE</text>
<text x="162.5" y="95">P$32</text>
<text x="30.7" y="100.5">TMS</text>
<text x="39" y="99.5">2</text>
<text x="121.7" y="101.8">P$41</text>
<text x="155" y="100.5">HIB</text>
<text x="162.5" y="99.5">P$33</text>
<text x="31.7" y="105.1">TDI</text>
<text x="39" y="104.1">8</text>
<text x="121.7" y="104.1">P$40</text>
<text x="130.5" y="105.1">OSC0</text>
<text x="130.5" y="102.8">OSC1</text>
<text x="153.3" y="105.1">VBAT</text>
<text x="162.5" y="104.1">P$37</text>
<text x="121.7" y="111">P$35</text>
<text x="121.7" y="108.7">P$34</text>
<text x="121.7" y="113.2">P$36</text>
<text x="130.5" y="112">GNDX</text>
<text x="130.5" y="109.7">XOSC0</text>
<text x="152.9" y="109.7">VDDA</text>
<text x="162.5" y="113.2">P$11</text>
<text x="162.5" y="108.7">P$2</text>
<text x="122.8" y="117.8">P$3</text>
<text x="130.5" y="118.8">GNDA</text>
<text x="130.5" y="114.2">XOSC1</text>
<text x="153.1" y="114.3">VDD0</text>
<text x="153.1" y="116.5">VDD1</text>
<text x="153.1" y="118.8">VDD2</text>
<text x="162.5" y="115.5">P$26</text>
<text x="162.5" y="117.8">P$42</text>
<text x="93.8" y="120.6" transform="rotate(-90 93.8 120.6)">P$3</text>
<text x="100.6" y="120.6" transform="rotate(-90 100.6 120.6)">P$2</text>
<text x="121.7" y="122.4">P$12</text>
<text x="121.7" y="124.7">P$27</text>
<text x="130.5" y="123.4">GND0</text>
<text x="130.5" y="125.7">GND1</text>
<text x="153.1" y="121.1">VDD3</text>
<text x="162.5" y="120.1">P$54</text>
<text x="121.7" y="127">P$39</text>
<text x="121.7" y="129.2">P$55</text>
<text x="130.5" y="128">GND2</text>
<text x="130.5" y="130.2">GND3</text>
<text x="151.7" y="128">VDDC0</text>
<text x="151.7" y="130.2">VDDC1</text>
<text x="162.5" y="127">P$25</text>
<text x="162.5" y="129.2">P$56</text>
<text x="94.8" y="134.3" transform="rotate(-90 94.8 134.3)">NC4 OSC1</text>
<text x="101.6" y="134.3" transform="rotate(-90 101.6 134.3)">OSC0 NC2</text>
<text x="93.8" y="142" transform="rotate(-90 93.8 142)">P$4</text>
<text x="100.6" y="142" transform="rotate(-90 100.6 142)">P$1</text>
<text x="141.2" y="154.4">1</text>
<text x="146.5" y="155.4">D+</text>
<text x="157.5" y="155.4">VBUS</text>
<text x="167" y="154.4">6</text>
<text x="141.2" y="156.7">2</text>
<text x="141.2" y="158.9">3</text>
<text x="146.5" y="157.7">D-</text>
<text x="146.5" y="160">ID</text>
<text x="158.5" y="160">GND</text>
<text x="159" y="157.7">N.C.</text>
<text x="167" y="158.9">4</text>
<text x="167" y="156.7">5</text>
<text x="116.9" y="173.7">X1-14 X1-13</text>
<text x="116.9" y="178.2">X1-10</text>
<text x="116.9" y="176">X1-12 X1-11</text>
<text x="124.3" y="178.2">X1-9</text>
<text x="116.9" y="185.1">X1-4</text>
<text x="116.9" y="182.8">X1-6</text>
<text x="116.9" y="180.5">X1-8</text>
<text x="124.3" y="185.1">X1-3</text>
<text x="124.3" y="182.8">X1-5</text>
<text x="124.3" y="180.5">X1-7</text>
<text x="116.9" y="187.4">X1-2</text>
<text x="124.3" y="187.4">X1-1</text>
</g>
<g font-size="1.8" fill="#008000">
<text x="43.8" y="17.6">JTAG PULL-UPS</text>
<text x="95.1" y="82.7">PE5 LS_PRESENTn Leave Open</text>
<text x="97" y="78.1">PE4 ETM_ENn Leave Open</text>
<text x="97" y="79.9">use GPIO Internal weak pullup.</text>
<text x="95.1" y="84.4">use GPIO internal weak pullup</text>
<text x="210.6" y="138.7">VERSION RESISTOR TABLE:</text>
<text x="210.6" y="140.4">*use internal GPIO weak pullups.</text>
<text x="210.6" y="142.1">ALL OMITTED: Legacy mode. (Stellaris ICDI)</text>
<text x="210.6" y="143.8">ALL POPULATED: Everything enabled</text>
<text x="210.6" y="145.6">Version 0 populated: UART CTS/RTS and Analog inputs</text>
<text x="20.9" y="150.1">Jumpers to bridge from ICDI to Target portion of LaunchPad</text>
<text x="105.5" y="191.8">X1 omitted by default</text>
<text x="105.5" y="195.3">To debug out from ICDI to off board MCU remove</text>
<text x="105.5" y="197">0 ohm jumper resistors. To go back from debug</text>
<text x="105.5" y="198.7">out to debugging the target MCU install X1 and</text>
<text x="105.5" y="200.4">place jumpers on all pins.</text>
</g>
<g font-size="1.8" fill="#808080">
<text x="17.5" y="22.7">TARGET_TCK/SWCLK/1.2A</text>
<text x="139.9" y="20.4">DEBUG_VBUS/5.1B</text>
<text x="17.6" y="29.6">TARGET_TMS/SWDIO/1.2B</text>
<text x="94.5" y="34.1">VCP_RXD</text>
<text x="178.4" y="34.1">EXTERNAL_DEBUG</text>
<text x="241.5" y="31.9">DEBUG_PC1/TMS/SWDIO</text>
<text x="241.5" y="34.1">DEBUG_PC0/TCK/SWCLK</text>
<text x="35.3" y="41">ICDI_TCK</text>
<text x="82.4" y="38.7">DEBUG_PC0/TCK/SWCLK</text>
<text x="82.5" y="41">DEBUG_PC1/TMS/SWDIO</text>
<text x="94.7" y="36.4">VCP_TXD</text>
<text x="168.4" y="38.7">VERSION_1</text>
<text x="168.4" y="41">VERSION_2</text>
<text x="241.5" y="36.4">DEBUG_PC3/TDO/SWO</text>
<text x="241.5" y="38.7">DEBUG_PC2/TDI</text>
<text x="241.5" y="41">DEBUG_RESET_OUT</text>
<text x="35.1" y="47.9">ICDI_TMS</text>
<text x="84.1" y="43.3">DEBUG_PC3/TDO/SWO</text>
<text x="85.7" y="47.9">DEBUG_RESET_OUT</text>
<text x="89.3" y="45.6">DEBUG_PC2/TDI</text>
<text x="61.8" y="50.1">EXTERNAL_DEBUG</text>
<text x="168.4" y="54.7">VERSION_0</text>
<text x="178.6" y="63.3">ICDI_USBD_N</text>
<text x="178.6" y="65.6">ICDI_USBD_P</text>
<text x="204.9" y="61.6">DEBUG_ACTIVE</text>
<text x="219.9" y="61.6">DEBUG_VBUS/5.1B</text>
<text x="170.6" y="68.4">DEBUG_PC3/TDO/SWO</text>
<text x="49.5" y="77.6">ICDI_RESET</text>
<text x="94.6" y="73">ICDI_TDO</text>
<text x="170.6" y="77.6">DEBUG_PC1/TMS/SWDIO</text>
<text x="170.6" y="79.9">DEBUG_PC0/TCK/SWCLK</text>
<text x="49.5" y="86.7">ICDI_TDO</text>
<text x="176.3" y="129.6">ICDI_VDDC</text>
<text x="56" y="132.4">ICDI_RESET</text>
<text x="64.4" y="136.4">OMIT</text>
<text x="28.3" y="155.3">TARGET_TXD/2.5D</text>
<text x="65.5" y="155.3">VCP_RXD</text>
<text x="125.8" y="155.3">ICDI_USBD_P</text>
<text x="172.9" y="155.3">DEBUG_VBUS/5.1B</text>
<text x="221" y="150.7">VERSION_1</text>
<text x="240.3" y="150.1">OMIT</text>
<text x="125.7" y="157.6">ICDI_USBD_N</text>
<text x="221" y="157.6">VERSION_2</text>
<text x="240.3" y="157">OMIT</text>
<text x="28.1" y="162.1">TARGET_RXD/2.5D</text>
<text x="65.5" y="162.1">VCP_TXD</text>
<text x="221" y="164.4">VERSION_0</text>
<text x="240.3" y="163.8">OMIT</text>
<text x="22.1" y="169">TARGET_TCK/SWCLK/1.2A</text>
<text x="65.5" y="169">DEBUG_PC0/TCK/SWCLK</text>
<text x="94.6" y="173.6">TARGET_TXD/2.5D</text>
<text x="136.4" y="173.6">VCP_RXD</text>
<text x="22.2" y="175.8">TARGET_TMS/SWDIO/1.2B</text>
<text x="65.5" y="175.8">DEBUG_PC1/TMS/SWDIO</text>
<text x="88.4" y="178.1">TARGET_TCK/SWCLK/1.2A</text>
<text x="94.4" y="175.8">TARGET_RXD/2.5D</text>
<text x="136.4" y="175.8">VCP_TXD</text>
<text x="136.4" y="178.1">DEBUG_PC0/TCK/SWCLK</text>
<text x="29" y="182.7">TARGET_TDI/1.2B</text>
<text x="67.8" y="182.7">DEBUG_PC2/TDI</text>
<text x="88.5" y="180.4">TARGET_TMS/SWDIO/1.2B</text>
<text x="90.1" y="185">TARGET_TDO/SWO/1.2B</text>
<text x="95.3" y="182.7">TARGET_TDI/1.2B</text>
<text x="136.4" y="180.4">DEBUG_PC1/TMS/SWDIO</text>
<text x="136.4" y="185">DEBUG_PC3/TDO/SWO</text>
<text x="136.4" y="182.7">DEBUG_PC2/TDI</text>
<text x="23.8" y="189.6">TARGET_TDO/SWO/1.2B</text>
<text x="65.5" y="189.6">DEBUG_PC3/TDO/SWO</text>
<text x="92.5" y="187.3">TARGET_RESET/5.2A</text>
<text x="136.4" y="187.3">DEBUG_RESET_OUT</text>
<text x="26.2" y="196.4">TARGET_RESET/5.2A</text>
<text x="65.5" y="196.4">DEBUG_RESET_OUT</text>
</g>
<g font-size="1.8" fill="#800000">
<text x="212.9" y="29">U6</text>
<text x="144.4" y="35.9">U20</text>
<text x="144.4" y="38.1">TM4C123GH6PMI</text>
<text x="212.9" y="45">JTAG_ARM_10PIN</text>
<text x="92.9" y="136.4" transform="rotate(-90 92.9 136.4)">Y2</text>
<text x="103.2" y="136.4" transform="rotate(-90 103.2 136.4)">16M</text>
<text x="128.4" y="134.1">TM4C123xH6PMI</text>
</g>
</svg>
